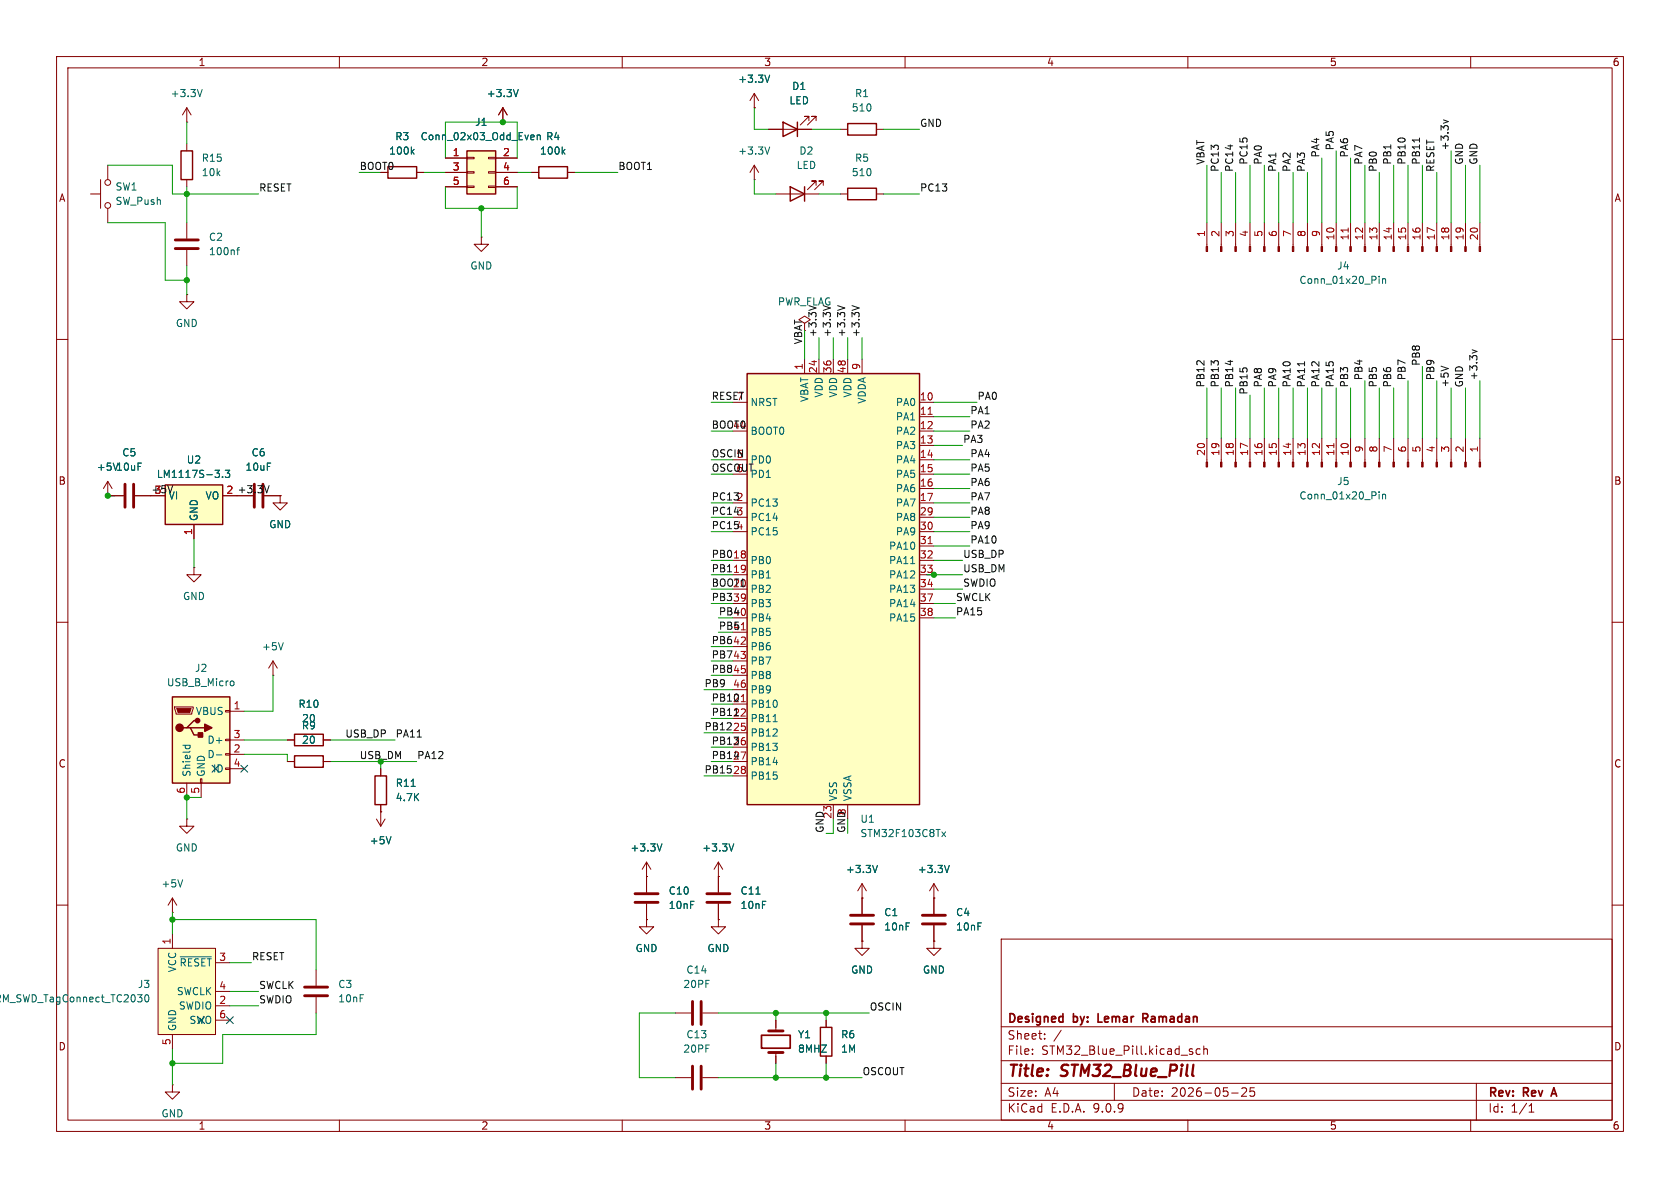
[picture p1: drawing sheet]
<svg xmlns="http://www.w3.org/2000/svg" width="297mm" height="210mm" viewBox="0 0 297 210" stroke-linecap="round" stroke-linejoin="round" font-family="sans-serif">
<g fill="none" stroke="#840000" stroke-width=".18">
<path d="M10 10h277v190h-277zM12 12h273v186h-273zM60 10v2M110 10v2M133.3 19.1h.1M133.3 16.5l-.7 1.3M133.3 16.5l.8 1.3M133.3 16.5v2.6M160 10v2M210 10v2M260 10v2M213.4 39.4v4.2"/>
<path d="M215.9 39.4v4.2M218.4 39.4v4.2M221 39.4v4.2M223.5 39.4v4.2M226.1 39.4v4.2M228.6 39.4v4.2M231.1 39.4v4.2M233.7 39.4v4.2M236.2 39.4v4.2M238.8 39.4v4.2M241.3 39.4v4.2M243.8 39.4v4.2"/>
<path d="M246.4 39.4v4.2M248.9 39.4v4.2M251.5 39.4v4.2M254 39.4v4.2M256.5 39.4v4.2M259.1 39.4v4.2M261.6 39.4v4.2M10 60h2M213.4 77.5v4.2M215.9 77.5v4.2M218.4 77.5v4.2M221 77.5v4.2"/>
<path d="M223.5 77.5v4.2M226.1 77.5v4.2M228.6 77.5v4.2M231.1 77.5v4.2M233.7 77.5v4.2M236.2 77.5v4.2M238.8 77.5v4.2M241.3 77.5v4.2M243.8 77.5v4.2M246.4 77.5v4.2M248.9 77.5v4.2M251.5 77.5v4.2"/>
<path d="M254 77.5v4.2M256.5 77.5v4.2M259.1 77.5v4.2M261.6 77.5v4.2M285 60h2M10 110h2M285 110h2M152.4 158.8v2.7M165.1 158.8h.1M165.1 156.2l-.8 1.3M165.1 156.2l.8 1.3M165.1 156.2v5.3"/>
<path d="M10 160h2M119.4 179.1h2.8M124.2 179.1h2.8M152.4 166.4v1.2h1.3l-1.3 1.3-1.3-1.3h1.3M152.4 166.4h.1M152.4 163.6v2.8M165.1 166.4v1.2h1.3l-1.3 1.3-1.3-1.3h1.3M165.1 166.4h.1M165.1 163.6v2.8M177 166h108v32h-108zM285 160h2M60 198v2"/>
<path d="M110 198v2M119.4 190.5h2.8M124.2 190.5h2.8M146 180.3v1.3M146 186.7v1.3M160 198v2M177 194.5h108M177 191.5h108M177 187.5h108M177 181.5h108M182.5 186.3v.1M182.5 185.5v.1"/>
<path d="M184.7 183.6v.1M184.7 182.8v.1M187.6 182.1l-1.3 2M197 191.5v3M210 198v2M210.5 185.9l.3 .1 .1 .2-.2 .2h-.3M210.5 185.4l.3 .1M212.2 185.5l-.5-.1-.2 .3v.4l.1 .2h.6M212.8 185.5l.2-.1 .4 .1 .1 .9M212.8 184.9v1.5M217.7 193.2h1.2M219.5 192.4l.6-.1 .2 .1 .1 .3-.9 1.1h.9"/>
<path d="M221.7 192.3h-.7v.7l.2-.1h.5l.1 .3-.1 .5-.2 .1-.5-.1M260 198v2M261 191.5v6.5M270.3 196.6h.9M270.3 195.5l.4-.4v1.5"/>
</g>
<path d="M194.1 179.2v1.5h.7M202.4 180l.5 .7M202.8 179.3l-.7-.1v1.5M202.8 179.9l-.7 .1M274.3 193.4h.8M274.7 192.3l-.5 1.5" fill="none" stroke="#840000" stroke-width=".3"/>
<path d="M122.4 177v4.1M124 177v4.1M150.4 161.8h4M150.4 163.3h4M163.1 161.8h4M163.1 163.3h4M122.4 188.5v4M124 188.5v4" fill="none" stroke="#840000" stroke-width=".51"/>
<path d="M136.1 13.3l-.5 1.2M243.8 48.8v.2M243.8 49.3v.8M244.4 49.3v.8M244.4 49.4l.2-.1h.3l.1 .8M243.8 86.9v.2M243.8 87.4v.8M244.4 87.4v.8M244.4 87.5l.2-.1h.3l.1 .8M167.8 153l-.4 1.2" fill="none" stroke="#006464" stroke-width=".18"/>
<g fill="#840000" stroke="#840000" stroke-width=".18">
<path d="M213.2 43.6h.3v.9h-.3z"/>
<path d="M215.8 43.6h.2v.9h-.2z"/>
<path d="M218.3 43.6h.3v.9h-.3z"/>
<path d="M220.9 43.6h.2v.9h-.2z"/>
<path d="M223.4 43.6h.2v.9h-.2z"/>
<path d="M225.9 43.6h.3v.9h-.3z"/>
<path d="M228.5 43.6h.2v.9h-.2z"/>
<path d="M231 43.6h.3v.9h-.3z"/>
<path d="M233.6 43.6h.2v.9h-.2z"/>
<path d="M236.1 43.6h.2v.9h-.2z"/>
<path d="M238.6 43.6h.3v.9h-.3z"/>
<path d="M241.2 43.6h.2v.9h-.2z"/>
<path d="M243.7 43.6h.3v.9h-.3z"/>
<path d="M246.3 43.6h.2v.9h-.2z"/>
<path d="M248.8 43.6h.2v.9h-.2z"/>
<path d="M251.3 43.6h.3v.9h-.3z"/>
<path d="M253.9 43.6h.2v.9h-.2z"/>
<path d="M256.4 43.6h.3v.9h-.3z"/>
<path d="M259 43.6h.2v.9h-.2z"/>
<path d="M261.5 43.6h.2v.9h-.2z"/>
<path d="M261.5 81.7h.2v.9h-.2z"/>
<path d="M259 81.7h.2v.9h-.2z"/>
<path d="M256.4 81.7h.3v.9h-.3z"/>
<path d="M253.9 81.7h.2v.9h-.2z"/>
<path d="M251.3 81.7h.3v.9h-.3z"/>
<path d="M248.8 81.7h.2v.9h-.2z"/>
<path d="M246.3 81.7h.2v.9h-.2z"/>
<path d="M243.7 81.7h.3v.9h-.3z"/>
<path d="M241.2 81.7h.2v.9h-.2z"/>
<path d="M238.6 81.7h.3v.9h-.3z"/>
<path d="M236.1 81.7h.2v.9h-.2z"/>
<path d="M233.6 81.7h.2v.9h-.2z"/>
<path d="M231 81.7h.3v.9h-.3z"/>
<path d="M228.5 81.7h.2v.9h-.2z"/>
<path d="M225.9 81.7h.3v.9h-.3z"/>
<path d="M223.4 81.7h.2v.9h-.2z"/>
<path d="M220.9 81.7h.2v.9h-.2z"/>
<path d="M218.3 81.7h.3v.9h-.3z"/>
<path d="M215.8 81.7h.2v.9h-.2z"/>
<path d="M213.2 81.7h.3v.9h-.3z"/>
</g>
<path d="M238.3 40.3v.7M235.8 78.4v.7" fill="none" stroke="#a90000" stroke-width=".18"/>
<path d="M145 181.6h2.1v5.1h-2.1z" fill="none" stroke="#840000" stroke-width=".25"/>
<path d="M132.1 66h30.5v76.2h-30.5z" fill="#ffffc2"/>
<path d="M132.1 66h30.5v76.2h-30.5z" fill="none" stroke="#840000" stroke-width=".25"/>
<g fill="none" stroke="#840000" stroke-width=".18">
<path d="M142.2 63.5v2.5M144.8 63.5v2.5M147.3 63.5v2.5M149.9 63.5v2.5M152.4 63.5v2.5M162.6 71.1h2.5M162.6 73.7h2.5M162.6 76.2h2.5M162.6 78.7h2.5M129.5 81.3h2.6M129.5 88.9h2.6M129.5 91.4h2.6"/>
<path d="M129.5 94h2.6M129.5 99.1h2.6M162.6 81.3h2.5M162.6 88.9h2.5M162.6 91.4h2.5M162.6 94h2.5M162.6 99.1h2.5M162.6 83.8h2.5M162.6 86.4h2.5M162.6 96.5h2.5M129.5 101.6h2.6M129.5 104.1h2.6"/>
<path d="M129.5 106.7h2.6M129.5 109.2h2.6M129.5 111.8h2.6M129.5 114.3h2.6M129.5 116.8h2.6M129.5 119.4h2.6M162.6 101.6h2.5M162.6 104.1h2.5M162.6 106.7h2.5M162.6 109.2h2.5M129.5 121.9h2.6M129.5 124.5h2.6"/>
<path d="M129.5 127h2.6M129.5 129.5h2.6M129.5 132.1h2.6M129.5 134.6h2.6M129.5 137.2h2.6M147.3 142.2v2.6M149.9 142.2v2.6"/>
</g>
<path d="M164.1 73.2h.7M164.1 96.1h.7M131.1 111.3h.7M131.1 124h.7" fill="none" stroke="#a90000" stroke-width=".18"/>
<path d="M161 99.6h.7M136.7 127.6h.7M166.5 147.1l.7 .8M167.2 147.1l-.7 .8" fill="none" stroke="#006464" stroke-width=".18"/>
<path d="M27.9 167.6h10.2v15.3h-10.2z" fill="#ffffc2"/>
<g fill="none" stroke="#840000" stroke-width=".18">
<path d="M148.6 22.9h1.3M154.9 22.9h1.3M30.5 158.8v2.5M30.5 158.8l-.8 1.2M30.5 158.8l.7 1.2M33 144.8v1.3h1.3l-1.3 1.2-1.3-1.2h1.3M33 144.8h.1M27.9 167.6h10.2v15.3h-10.2zM30.5 161.3h.1M30.5 165.1v2.5M38.1 170.2h2.5M38.1 175.3h2.5"/>
<path d="M38.1 177.8h2.5M55.9 171.5v2.7M55.9 176.3v2.8M30.5 182.9v2.5M38.1 180.3h2.5"/>
</g>
<path d="M32.3 155.5l-.4 1.3M24.3 175.8h.8l-.4 .5 .3 .1 .1 .5-.2 .2h-.4M25.7 176l.2-.2a.68 .68 0 0 1 .4 .7 .68 .68 0 0 1-.4 .6l-.2-.1-.1-.4zM31.9 169.1h5.5" fill="none" stroke="#006464" stroke-width=".18"/>
<path d="M149.9 21.8h5v2.1h-5z" fill="none" stroke="#840000" stroke-width=".25"/>
<path d="M53.8 176h4.1M53.8 174.5h4.1" fill="none" stroke="#840000" stroke-width=".51"/>
<path d="M30.5 123.2h10.1v15.2h-10.1z" fill="#ffffc2"/>
<path d="M30.5 123.2h10.1v15.2h-10.1zM33 128.7h.7l.6 1.2h1.3M33.7 128.7h2.5M34.9 127.4h-.6l-1.3 1.3h-.6" fill="none" stroke="#840000" stroke-width=".25"/>
<path d="M30.9 125h3.3v.2l-.3 1h-2.8zM33 138.4v2.6M35.4 137.7h.3v.7h-.3zM35.6 138.4v2.6M39.9 125.6h.7v.3h-.7zM39.9 130.7h.7v.2h-.7zM39.9 133.2h.7v.3h-.7zM39.9 135.8h.7v.2h-.7zM40.6 125.7h2.6M40.6 130.8h2.6M40.6 133.4h2.6M40.6 135.9h2.6" fill="none" stroke="#840000" stroke-width=".18"/>
<path d="M31.2 125.2h2.6l-.3 .8h-2z" fill="#840000" stroke="#840000" stroke-width=".18"/>
<g fill="#840000" stroke="#840000" stroke-width=".25">
<path d="M35.1 129.5h.7v.8h-.7z"/>
<path d="M36.2 128l1.3 .7-1.3 .6z"/>
<circle cx="31.7" cy="128.7" r=".63"/>
<circle cx="34.9" cy="127.4" r=".38"/>
</g>
<path d="M32.3 131.8h1.3M32.8 131.8v.3M33.5 131.8l.1 .3M38.3 133.4h.9M40.9 120.4h.3l.2 .2-.1 .5-.4 .1" fill="none" stroke="#006464" stroke-width=".18"/>
<path d="M82.5 26.7h5.1v7.6h-5.1z" fill="#ffffc2"/>
<path d="M82.5 26.7h5.1v7.6h-5.1zM95.2 29.5h5.1v2h-5.1zM138.4 21.6l2.6 1.3-2.6 1.2zM141 21.6v2.5M52.1 129.8h5v2h-5zM52.1 133.6h5v2h-5z" fill="none" stroke="#840000" stroke-width=".25"/>
<g fill="none" stroke="#840000" stroke-width=".18">
<path d="M88.9 19.1l-.8 1.2M88.9 19.1l.8 1.2M88.9 19.1v2.5M78.7 27.9h3.8M78.7 30.5h3.8M78.7 33h3.8M82.5 27.8h1.3v.3h-1.3zM82.5 30.4h1.3v.2h-1.3zM82.5 32.9h1.3v.2h-1.3zM86.4 27.8h1.2v.3h-1.2zM86.4 30.4h1.2v.2h-1.2zM86.4 32.9h1.2v.2h-1.2z"/>
<path d="M87.6 27.9h3.8M87.6 30.5h3.8M87.6 33h3.8M88.9 21.6h.1M94 30.5h1.2M100.3 30.5h1.3M135.9 22.9h7.6M143 21.3v-.7h-.8h.8l-1.5 1.5M144.3 21.3v-.7h-.8h.8l-1.6 1.5M85.1 41.9v1.3h1.3l-1.3 1.3-1.3-1.3h1.3M85.1 41.9h.1M142.2 57.2l1.1-.7-1.1-.6-1 .6 1 .7v1.2"/>
<path d="M46.7 87.6h2.8M34.3 100.3v1.3h1.3l-1.3 1.3-1.3-1.3h1.3M34.3 100.3h.1M50.8 130.8h1.3M50.8 134.6h1.3M57.1 130.8h1.3M57.1 134.6h1.3M114.3 154.9v2.8M114.3 159.8v2.8M127 154.9h.1M127 152.4v5.3M127 159.8v2.8"/>
<path d="M127 152.4l-.8 1.3M127 152.4l.8 1.3M127 162.6v1.2h1.3l-1.3 1.3-1.3-1.3h1.3M127 162.6h.1M30.5 191.8v1.2h1.2l-1.2 1.3-1.3-1.3h1.3M30.5 191.8h.1"/>
</g>
<path d="M91.6 15.8l-.4 1.3M94 23.9h.4v.3l-.6 .1M94.4 24.6l-.4 .1M95 24l.2-.1h.3v.8M95 23.9v.8M99.5 26.8l.4 .4M99.9 26.4l-.5 .5M129.7 149.2l-.4 1.2M133.6 158.1h.8" fill="none" stroke="#006464" stroke-width=".18"/>
<path d="M45 85.6v4.1M46.5 85.6v4.1M112.3 158h4M112.3 159.5h4M125 158h4M125 159.5h4" fill="none" stroke="#840000" stroke-width=".51"/>
<path d="M29.2 85.7h10.2v7h-10.2z" fill="#ffffc2"/>
<path d="M32 26.7h2v5.1h-2zM68.6 29.5h5.1v2h-5.1zM139.7 33l2.5 1.3-2.5 1.3zM142.2 33v2.6M149.9 33.3h5v2h-5zM29.2 85.7h10.2v7h-10.2zM66.3 137.2h2v5h-2z" fill="none" stroke="#840000" stroke-width=".25"/>
<g fill="none" stroke="#840000" stroke-width=".18">
<path d="M33 19.1v2.5M33 19.1l-.7 1.2M33 19.1l.8 1.2M133.3 19.1h.1M16 34.3h1.8M17.8 31.8v5M19 29.2v2.6M19 36.8v2.6M33 21.6h.1M33 25.4v1.3M33 31.8v1.2M33 39.4v2.8"/>
<path d="M73.7 30.5h1.2M78.7 30.5h3.8M78.7 27.9h3.8M78.7 33h3.8M87.6 30.5h3.8M87.6 27.9h3.8M87.6 33h3.8M88.9 21.6h.1M94 30.5h1.2M100.3 30.5h1.3M133.3 31.8h.1M133.3 29.2l-.7 1.3"/>
<path d="M133.3 29.2l.8 1.3M133.3 29.2v2.6M135.9 22.9h2.5M137.2 34.3h7.6M141 22.9h2.5M144.3 32.8v-.8h-.8h.8l-1.6 1.5M145.5 32.8v-.8h-.7h.7l-1.5 1.5M148.6 34.3h1.3M154.9 34.3h1.3M33 52.1v1.2h1.3l-1.3 1.3-1.3-1.3h1.3M33 52.1h.1M33 44.2v2.8"/>
<path d="M19 87.6h.1M19 87.6h2.8M19 85.1l-.7 1.3M19 85.1l.8 1.3M19 85.1v2.5M23.9 87.6h2.8M34.3 92.7v2.6M46.7 87.6h2.8M49.5 87.6v1.3h1.3l-1.3 1.3-1.2-1.3h1.2M49.5 87.6h.1M48.3 119.4h.1M48.3 116.8l-.8 1.3"/>
<path d="M48.3 116.8l.7 1.3M48.3 116.8v2.6M50.8 134.6h1.3M50.8 130.8h1.3M57.1 134.6h1.3M57.1 130.8h1.3M67.3 135.9v1.3M66.5 144.8l.8 1.3M67.3 143.5h.1M67.3 142.2v3.9M68.1 144.8l-.8 1.3M114.3 154.9h.1"/>
<path d="M114.3 152.4l-.8 1.3M114.3 152.4l.8 1.3M114.3 152.4v5.3M114.3 159.8v2.8M127 154.9h.1M127 154.9v2.8M127 159.8v2.8M152.4 158.8h.1M152.4 156.2l-.8 1.3M152.4 156.2l.8 1.3M152.4 156.2v5.3M165.1 158.8h.1"/>
<path d="M165.1 158.8v2.7M114.3 162.6v1.2h1.3l-1.3 1.3-1.3-1.3h1.3M114.3 162.6h.1M127 162.6h.1M152.4 166.4h.1M152.4 163.6v2.8M165.1 166.4h.1M165.1 163.6v2.8M137.2 180.3v1.9M137.2 186.1v1.9M146 180.3v1.3M146 186.7v1.3"/>
<circle cx="19" cy="32.3" r=".51"/>
<circle cx="19" cy="36.3" r=".51"/>
</g>
<g fill="none" stroke="#006464" stroke-width=".18">
<path d="M35.7 15.8l-.4 1.3M91.6 15.8l-.4 1.3M136.1 13.3l-.5 1.2M72.8 26.8l.4 .4M73.2 26.4l-.5 .5M94 23.9h.4v.3l-.6 .1M94.4 24.6l-.4 .1M95 24l.2-.1h.3v.8M95 23.9v.8M99.5 26.8l.4 .4M99.9 26.4l-.5 .5M136.1 26l-.5 1.2"/>
<path d="M41.8 44.2h.5M42.3 43.8l-.3 .1v1.1M39.3 84.3v.1M39.8 83.1h.8l-.4 .5 .3 .1v.6l-.1 .1-.6-.1M50.1 113.6l-.4 1.3M72.7 139h.7M69.1 147.9l-.4 1.3M117 149.2l-.4 1.2M129.7 149.2l-.4 1.2M133.6 158.1h.8M155.1 153l-.4 1.2M167.8 153l-.4 1.2"/>
</g>
<path d="M31 42.4h4.1M31 43.9h4.1M22.1 85.6v4.1M23.6 85.6v4.1M135.9 186.1h2.5M135.9 182.2h2.5" fill="none" stroke="#840000" stroke-width=".51"/>
<path d="M134.6 183h5.1v2.3h-5.1z" fill="none" stroke="#840000" stroke-width=".3"/>
<path d="M250.9 24.4v.7M255.2 21.2l.8 .3-.8 .3M148.1 54l1.2 .4M150.6 54l1.3 .4M230.6 63.9v.8M254.8 64.7l1.2 .5M260.3 61.8l.8 .3-.8 .3M30.5 85.8l-.4 1.3M47.6 85.8l-.4 1.3M73.8 130.3h.7" fill="none" stroke="#0f0f0f" stroke-width=".18"/>
<g fill="none" stroke="#009600" stroke-width=".18">
<path d="M133.3 19.1v3.8h2.6M19 39.4h10.2v10.1h3.8M19 29.2h11.5v5.1h15.2M33 21.6v3.8M33 33v6.4M63.5 30.5h3.8M74.9 30.5h3.8M78.7 27.9v-6.3h12.7v6.3M78.7 33v3.8h12.7v-3.8M85.1 36.8v5.1M91.4 30.5h2.6M101.6 30.5h7.6"/>
<path d="M133.3 31.8v2.5h3.9M143.5 22.9h5.1M144.8 34.3h3.8M156.2 22.9h6.4M156.2 34.3h6.4M213.4 29.2v10.2M215.9 30.5v8.9M218.4 30.5v8.9M221 29.2v10.2M223.5 29.2v10.2M226.1 30.5v8.9M228.6 30.5v8.9"/>
<path d="M231.1 30.5v8.9M233.7 27.9v11.5M236.2 26.7v12.7M238.8 27.9v11.5M241.3 29.2v10.2M243.8 30.5v8.9M246.4 29.2v10.2M248.9 29.2v10.2M251.5 29.2v10.2M254 30.5v8.9M256.5 26.7v12.7M259.1 29.2v10.2"/>
<path d="M261.6 29.2v10.2M33 47v5.1M142.2 58.4v5.1M144.8 59.7v3.8M147.3 59.7v3.8M149.9 59.7v3.8M152.4 59.7v3.8M125.7 76.2h3.8M125.7 71.1h3.8M165.1 76.2h6.3M165.1 71.1h7.6M165.1 73.7h6.3"/>
<path d="M165.1 78.7h5.1M213.4 68.6v8.9M215.9 68.6v8.9M218.4 68.6v8.9M221 69.9v7.6M223.5 68.6v8.9M226.1 68.6v8.9M228.6 68.6v8.9M231.1 68.6v8.9M233.7 68.6v8.9M236.2 68.6v8.9M238.8 68.6v8.9"/>
<path d="M241.3 67.3v10.2M243.8 68.6v8.9M246.4 68.6v8.9M248.9 67.3v10.2M251.5 64.8v12.7M254 67.3v10.2M256.5 68.6v8.9M259.1 68.6v8.9M261.6 67.3v10.2M19 87.6h1.3M34.3 95.3v5M125.7 99.1h3.8"/>
<path d="M125.7 91.4h3.8M125.7 94h3.8M125.7 81.3h3.8M125.7 88.9h3.8M125.7 83.8h3.8M165.1 99.1h5.1M165.1 96.5h6.3M165.1 91.4h6.3M165.1 94h6.3M165.1 81.3h6.3M165.1 88.9h6.3M165.1 83.8h6.3"/>
<path d="M165.1 86.4h6.3M48.3 119.4v6.3h-5.1M125.7 106.7h3.8M125.7 101.6h3.8M125.7 104.1h3.8M125.7 119.4h3.8M125.7 116.8h3.8M125.7 114.3h3.8M163.8 101.6h6.4M165.1 106.7h3.8M165.1 104.1h5.1M165.1 109.2h3.8"/>
<path d="M43.2 130.8h7.6M43.2 133.4h7.6v1.2M58.4 130.8h11.4M58.4 134.6h15.3M67.3 134.6v1.3M124.5 129.5h5M124.5 137.2h5M124.5 121.9h5M125.7 124.5h3.8M125.7 134.6h3.8M125.7 132.1h3.8M125.7 127h3.8"/>
<path d="M35.6 141h-2.6v3.8M147.3 144.8v2.5h-1.3M30.5 161.3v3.8M30.5 162.6h25.4v8.9M40.6 175.3h5.1M40.6 177.8h5.1M40.6 170.2h3.8M55.9 179.1v3.8h-16.5v5.1h-8.9M119.4 179.1h-6.4v11.4h6.4M127 179.1h26.7M137.2 179.1v1.2M146 179.1v1.2"/>
<path d="M30.5 185.4v6.4M127 190.5h25.4M137.2 188v2.5M146 188v2.5"/>
</g>
<path d="M42.6 135.3l1.2 1.2M43.8 135.3l-1.2 1.2M40 179.7l1.2 1.2M41.2 179.7l-1.2 1.2" fill="none" stroke="#000084" stroke-width=".18"/>
<g fill="#009600" stroke="#009600" stroke-width=".18">
<circle cx="165.1" cy="101.6" r=".46"/>
<circle cx="137.2" cy="190.5" r=".46"/>
<circle cx="146" cy="190.5" r=".46"/>
<circle cx="85.1" cy="36.8" r=".46"/>
<circle cx="88.9" cy="21.6" r=".46"/>
<circle cx="33" cy="49.5" r=".46"/>
<circle cx="33" cy="34.3" r=".46"/>
<circle cx="19" cy="87.6" r=".46"/>
<circle cx="30.5" cy="188" r=".46"/>
<circle cx="30.5" cy="162.6" r=".46"/>
<circle cx="33" cy="141" r=".46"/>
<circle cx="146" cy="179.1" r=".46"/>
<circle cx="137.2" cy="179.1" r=".46"/>
</g>
<g font-size="2.8" fill="#840000">
<text x="178" y="190.9">Title:</text>
<text x="187.7" y="190.9">STM32_Blue_Pill</text>
</g>
<g font-size="2.1" fill="#840000">
<text x="178" y="184">Sheet:</text>
<text x="178" y="181.2">Designed</text>
<text x="189.8" y="181.2">by:</text>
<text x="194.8" y="181.2">Lemar</text>
<text x="203.3" y="181.2">Ramadan</text>
<text x="178" y="186.7">File:</text>
<text x="184.1" y="186.7">STM32_Blue_Pill.kicad_sch</text>
<text x="178" y="196.9">KiCad</text>
<text x="178" y="194.1">Size:</text>
<text x="184.7" y="194.1">A4</text>
<text x="185.7" y="196.9">E.D.A.</text>
<text x="193.3" y="196.9">9.0.9</text>
<text x="200" y="194.1">Date:</text>
<text x="207" y="194.1">2026-05-25</text>
<text x="263" y="194.3">Rev:</text>
<text x="263" y="196.9">Id:</text>
<text x="267.1" y="196.9">1/1</text>
<text x="269.4" y="194.3">Rev</text>
<text x="275.1" y="194.3">A</text>
</g>
<g font-size="1.8" fill="#840000">
<text x="35" y="11.9">1</text>
<text x="85" y="11.9">2</text>
<text x="135" y="11.9">3</text>
<text x="185" y="11.9">4</text>
<text x="235" y="11.9">5</text>
<text x="285" y="11.9">6</text>
<text x="10.3" y="35.9">A</text>
<text x="63.5" y="30.1">BOOT0</text>
<text x="285.3" y="35.9">A</text>
<text x="10.3" y="85.9">B</text>
<text x="26.7" y="87.3">+5V</text>
<text x="39.9" y="87.4">2 +3.3V</text>
<text x="285.3" y="85.9">B</text>
<text x="10.3" y="135.9">C</text>
<text x="285.3" y="135.9">C</text>
<text x="10.3" y="185.9">D</text>
<text x="285.3" y="185.9">D</text>
<text x="35" y="199.9">1</text>
<text x="85" y="199.9">2</text>
<text x="135" y="199.9">3</text>
<text x="185" y="199.9">4</text>
<text x="235" y="199.9">5</text>
<text x="285" y="199.9">6</text>
</g>
<g font-size="1.8" fill="#006464">
<text x="30.1" y="17.4">+3.3V</text>
<text x="86" y="17.4">+3.3V</text>
<text x="130.4" y="14.8">+3.3V</text>
<text x="139.9" y="16.1">D1</text>
<text x="151.1" y="17.4">R1</text>
<text x="83.9" y="22.5">J1</text>
<text x="139.5" y="18.6">LED</text>
<text x="150.5" y="19.9">510</text>
<text x="35.6" y="28.8">R15</text>
<text x="68.7" y="27.5">100k</text>
<text x="69.8" y="25">R3</text>
<text x="74.3" y="25">Conn_02x03_Odd_Even</text>
<text x="95.4" y="27.5">100k</text>
<text x="96.4" y="25">R4</text>
<text x="130.4" y="27.5">+3.3V</text>
<text x="141.2" y="27.5">D2</text>
<text x="151.1" y="28.8">R5</text>
<text x="20.3" y="33.9">SW1</text>
<text x="35.6" y="31.3">10k</text>
<text x="140.7" y="30.1">LED</text>
<text x="150.5" y="31.3">510</text>
<text x="20.3" y="36.4">SW_Push</text>
<text x="36.8" y="42.8">C2</text>
<text x="36.8" y="45.3">100nf</text>
<text x="83.1" y="47.9">GND</text>
<text x="236.3" y="47.9">J4</text>
<text x="229.6" y="50.4">Conn_01x20_Pin</text>
<text x="31" y="58">GND</text>
<text x="132.6" y="72">NRST</text>
<text x="143.1" y="71.2" transform="rotate(-90 143.1 71.2)">VBAT</text>
<text x="145.6" y="70.4" transform="rotate(-90 145.6 70.4)">VDD</text>
<text x="148.2" y="70.4" transform="rotate(-90 148.2 70.4)">VDD</text>
<text x="150.7" y="70.4" transform="rotate(-90 150.7 70.4)">VDD</text>
<text x="153.3" y="71.5" transform="rotate(-90 153.3 71.5)">VDDA</text>
<text x="158.3" y="72">PA0</text>
<text x="132.6" y="77.1">BOOT0</text>
<text x="158.3" y="74.5">PA1</text>
<text x="158.3" y="77.1">PA2</text>
<text x="17" y="83.4">+5V10uF</text>
<text x="21.5" y="80.9">C5</text>
<text x="32.9" y="82.1">U2</text>
<text x="43.3" y="83.4">10uF</text>
<text x="44.4" y="80.9">C6</text>
<text x="158.3" y="79.6">PA3</text>
<text x="158.3" y="82.1">PA4</text>
<text x="27.6" y="84.7">LM1117S-3.3</text>
<text x="29.7" y="88.5">VI</text>
<text x="36.2" y="88.5">VO</text>
<text x="132.6" y="84.7">PD1</text>
<text x="132.6" y="89.8">PC13</text>
<text x="158.3" y="84.7">PA5</text>
<text x="158.3" y="87.2">PA6</text>
<text x="158.3" y="89.8">PA7</text>
<text x="229.6" y="88.5">Conn_01x20_Pin</text>
<text x="236.3" y="86">J5</text>
<text x="35.2" y="92.2" transform="rotate(-90 35.2 92.2)">GND</text>
<text x="47.5" y="93.6">GND</text>
<text x="132.6" y="92.3">PC14</text>
<text x="132.6" y="94.8">PC15</text>
<text x="158.3" y="92.3">PA8</text>
<text x="158.3" y="94.8">PA9</text>
<text x="132.6" y="99.9">PB0</text>
<text x="157.1" y="97.4">PA10</text>
<text x="157.1" y="99.9">PA11</text>
<text x="32.3" y="106.3">GND</text>
<text x="132.6" y="102.5">PB1</text>
<text x="132.6" y="105">PB2</text>
<text x="132.6" y="107.5">PB3</text>
<text x="157.1" y="102.5">PA12</text>
<text x="157.1" y="105">PA13</text>
<text x="157.1" y="107.5">PA14</text>
<text x="132.6" y="110.1">PB4</text>
<text x="132.6" y="112.6">PB5</text>
<text x="157.1" y="110.1">PA15</text>
<text x="34.4" y="119">J2</text>
<text x="46.2" y="115.2">+5V</text>
<text x="132.6" y="115.2">PB6</text>
<text x="132.6" y="117.7">PB7</text>
<text x="29.4" y="121.5">USB_B_Micro</text>
<text x="52.7" y="125.3">R10</text>
<text x="132.6" y="120.2">PB8</text>
<text x="132.6" y="122.8">PB9</text>
<text x="132.6" y="125.3">PB10</text>
<text x="34.5" y="126.6">VBUS</text>
<text x="36.6" y="131.7">D+</text>
<text x="53.3" y="129.1">R9</text>
<text x="53.3" y="127.9">20</text>
<text x="53.3" y="131.7">20</text>
<text x="132.6" y="127.9">PB11</text>
<text x="132.6" y="130.4">PB12</text>
<text x="33.9" y="137.4" transform="rotate(-90 33.9 137.4)">Shield</text>
<text x="36.4" y="137.4" transform="rotate(-90 36.4 137.4)">GND</text>
<text x="36.6" y="134.2">D-</text>
<text x="132.6" y="132.9">PB13</text>
<text x="132.6" y="135.5">PB14</text>
<text x="69.9" y="139.3">R11</text>
<text x="69.9" y="141.8">4.7K</text>
<text x="132.6" y="138">PB15</text>
<text x="148.2" y="141.7" transform="rotate(-90 148.2 141.7)">VSS</text>
<text x="150.7" y="141.7" transform="rotate(-90 150.7 141.7)">VSSA</text>
<text x="65.3" y="149.5">+5V</text>
<text x="152" y="145.6">U1</text>
<text x="152" y="148.2">STM32F103C8Tx</text>
<text x="31" y="150.7">GND</text>
<text x="111.4" y="150.7">+3.3V</text>
<text x="124.1" y="150.7">+3.3V</text>
<text x="149.5" y="154.5">+3.3V</text>
<text x="162.2" y="154.5">+3.3V</text>
<text x="28.4" y="157.1">+5V</text>
<text x="118.1" y="158.3">C10</text>
<text x="118.1" y="160.9">10nF</text>
<text x="130.8" y="158.3">C11</text>
<text x="130.8" y="160.9">10nF</text>
<text x="156.2" y="162.2">C1</text>
<text x="156.2" y="164.7">10nF</text>
<text x="168.9" y="162.2">C4</text>
<text x="168.9" y="164.7">10nF</text>
<text x="31.3" y="172" transform="rotate(-90 31.3 172)">VCC</text>
<text x="31.6" y="171">~{RESET}</text>
<text x="112.3" y="168.5">GND</text>
<text x="121.2" y="172.3">C14</text>
<text x="125" y="168.5">GND</text>
<text x="150.4" y="172.3">GND</text>
<text x="163.1" y="172.3">GND</text>
<text x="-.2" y="177.4">M_SWD_TagConnect_TC2030</text>
<text x="24.3" y="174.9">J3</text>
<text x="31.2" y="176.1">SWCLK</text>
<text x="31.5" y="178.7">SWDIO</text>
<text x="59.7" y="174.9">C3</text>
<text x="59.7" y="177.4">10nF</text>
<text x="120.7" y="174.9">20PF</text>
<text x="31.3" y="182.4" transform="rotate(-90 31.3 182.4)">GND</text>
<text x="121.2" y="183.7">C13</text>
<text x="141" y="183.7">Y1</text>
<text x="148.6" y="183.7">R6</text>
<text x="120.7" y="186.3">20PF</text>
<text x="141" y="186.3">8MHZ</text>
<text x="148.6" y="186.3">1M</text>
<text x="28.4" y="197.7">GND</text>
</g>
<g font-size="1.8" fill="#0f0f0f">
<text x="162.6" y="22.5">GND</text>
<text x="213" y="29.2" transform="rotate(-90 213 29.2)">VBAT</text>
<text x="220.6" y="29.2" transform="rotate(-90 220.6 29.2)">PC15</text>
<text x="223.2" y="29.2" transform="rotate(-90 223.2 29.2)">PA0</text>
<text x="233.3" y="27.9" transform="rotate(-90 233.3 27.9)">PA4</text>
<text x="235.9" y="26.7" transform="rotate(-90 235.9 26.7)">PA5</text>
<text x="238.4" y="27.9" transform="rotate(-90 238.4 27.9)">PA6</text>
<text x="241" y="29.2" transform="rotate(-90 241 29.2)">PA7</text>
<text x="246" y="29.2" transform="rotate(-90 246 29.2)">PB1</text>
<text x="248.6" y="29.2" transform="rotate(-90 248.6 29.2)">PB10</text>
<text x="251.1" y="29.2" transform="rotate(-90 251.1 29.2)">PB11</text>
<text x="256.2" y="26.7" transform="rotate(-90 256.2 26.7)">+3.3v</text>
<text x="258.7" y="29.2" transform="rotate(-90 258.7 29.2)">GND</text>
<text x="261.3" y="29.2" transform="rotate(-90 261.3 29.2)">GND</text>
<text x="45.7" y="33.9">RESET</text>
<text x="109.2" y="30.1">BOOT1</text>
<text x="162.6" y="33.9">PC13</text>
<text x="215.6" y="30.5" transform="rotate(-90 215.6 30.5)">PC13</text>
<text x="218.1" y="30.5" transform="rotate(-90 218.1 30.5)">PC14</text>
<text x="225.7" y="30.5" transform="rotate(-90 225.7 30.5)">PA1</text>
<text x="228.3" y="30.5" transform="rotate(-90 228.3 30.5)">PA2</text>
<text x="230.8" y="30.5" transform="rotate(-90 230.8 30.5)">PA3</text>
<text x="243.5" y="30.5" transform="rotate(-90 243.5 30.5)">PB0</text>
<text x="253.7" y="30.5" transform="rotate(-90 253.7 30.5)">RESET</text>
<text x="137.4" y="54.2">PWR_FLAG</text>
<text x="144.4" y="59.7" transform="rotate(-90 144.4 59.7)">+3.3V</text>
<text x="147" y="59.7" transform="rotate(-90 147 59.7)">+3.3V</text>
<text x="149.5" y="59.7" transform="rotate(-90 149.5 59.7)">+3.3V</text>
<text x="152.1" y="59.7" transform="rotate(-90 152.1 59.7)">+3.3V</text>
<text x="141.9" y="61" transform="rotate(-90 141.9 61)">VBAT</text>
<text x="251.1" y="64.8" transform="rotate(-90 251.1 64.8)">PB8</text>
<text x="125.7" y="70.8">RESET</text>
<text x="130.1" y="70.9">7</text>
<text x="172.7" y="70.8">PA0</text>
<text x="213" y="68.6" transform="rotate(-90 213 68.6)">PB12</text>
<text x="215.6" y="68.6" transform="rotate(-90 215.6 68.6)">PB13</text>
<text x="218.1" y="68.6" transform="rotate(-90 218.1 68.6)">PB14</text>
<text x="220.6" y="69.9" transform="rotate(-90 220.6 69.9)">PB15</text>
<text x="223.2" y="68.6" transform="rotate(-90 223.2 68.6)">PA8</text>
<text x="225.7" y="68.6" transform="rotate(-90 225.7 68.6)">PA9</text>
<text x="228.3" y="68.6" transform="rotate(-90 228.3 68.6)">PA10</text>
<text x="230.8" y="68.6" transform="rotate(-90 230.8 68.6)">PA11</text>
<text x="233.3" y="68.6" transform="rotate(-90 233.3 68.6)">PA12</text>
<text x="235.9" y="68.6" transform="rotate(-90 235.9 68.6)">PA15</text>
<text x="238.4" y="68.6" transform="rotate(-90 238.4 68.6)">PB3</text>
<text x="241" y="67.3" transform="rotate(-90 241 67.3)">PB4</text>
<text x="243.5" y="68.6" transform="rotate(-90 243.5 68.6)">PB5</text>
<text x="246" y="68.6" transform="rotate(-90 246 68.6)">PB6</text>
<text x="248.6" y="67.3" transform="rotate(-90 248.6 67.3)">PB7</text>
<text x="253.7" y="67.3" transform="rotate(-90 253.7 67.3)">PB9</text>
<text x="256.2" y="68.6" transform="rotate(-90 256.2 68.6)">+5V</text>
<text x="258.7" y="68.6" transform="rotate(-90 258.7 68.6)">GND</text>
<text x="261.3" y="67.3" transform="rotate(-90 261.3 67.3)">+3.3v</text>
<text x="125.7" y="75.9">BOOT0</text>
<text x="129.5" y="75.9">44</text>
<text x="171.4" y="73.3">PA1</text>
<text x="171.4" y="75.9">PA2</text>
<text x="125.7" y="83.5">OSCOUT</text>
<text x="125.7" y="80.9">OSCIN</text>
<text x="130.1" y="81">5</text>
<text x="130.1" y="83.6">6</text>
<text x="132.6" y="82.1">PD0</text>
<text x="170.2" y="78.4">PA3</text>
<text x="171.4" y="80.9">PA4</text>
<text x="171.4" y="83.5">PA5</text>
<text x="125.7" y="88.6">PC132</text>
<text x="171.4" y="88.6">PA7</text>
<text x="171.4" y="86">PA6</text>
<text x="125.7" y="93.6">PC154</text>
<text x="125.7" y="91.1">PC143</text>
<text x="171.4" y="91.1">PA8</text>
<text x="171.4" y="93.6">PA9</text>
<text x="125.7" y="98.7">PB0</text>
<text x="125.7" y="101.3">PB1</text>
<text x="129.5" y="98.8">18</text>
<text x="170.2" y="101.3">USB_DM</text>
<text x="170.2" y="98.7">USB_DP</text>
<text x="171.4" y="96.2">PA10</text>
<text x="125.7" y="103.8">BOOT1</text>
<text x="125.7" y="106.3">PB3</text>
<text x="129.5" y="103.9">20</text>
<text x="129.5" y="106.4">39</text>
<text x="168.9" y="106.3">SWCLK</text>
<text x="170.2" y="103.8">SWDIO</text>
<text x="125.7" y="114">PB6</text>
<text x="129.5" y="109">40</text>
<text x="129.5" y="111.5">41</text>
<text x="168.9" y="108.9">PA15</text>
<text x="125.7" y="119">PB8</text>
<text x="125.7" y="116.5">PB7</text>
<text x="129.5" y="114">42</text>
<text x="129.5" y="119.1">45</text>
<text x="124.5" y="121.6">PB9</text>
<text x="125.7" y="124.1">PB1021</text>
<text x="61" y="130.5">USB_DP</text>
<text x="69.8" y="130.5">PA11</text>
<text x="124.5" y="129.2">PB12</text>
<text x="125.7" y="131.7">PB1326</text>
<text x="125.7" y="126.7">PB1122</text>
<text x="129.5" y="129.3">25</text>
<text x="73.7" y="134.3">PA12</text>
<text x="124.5" y="136.8">PB15</text>
<text x="125.7" y="134.3">PB1427</text>
<text x="129.5" y="136.9">28</text>
<text x="145.7" y="147.3" transform="rotate(-90 145.7 147.3)">GND</text>
<text x="147.1" y="144.8" transform="rotate(-90 147.1 144.8)">23</text>
<text x="149.6" y="144.2" transform="rotate(-90 149.6 144.2)">8</text>
<text x="44.4" y="169.8">RESET</text>
<text x="45.7" y="177.5">SWDIO</text>
<text x="45.7" y="174.9">SWCLK</text>
<text x="153.7" y="178.7">OSCIN</text>
<text x="152.4" y="190.2">OSCOUT</text>
</g>
<g font-size="1.8" fill="#a90000">
<text x="79.9" y="27.7">1</text>
<text x="88.8" y="27.7">2</text>
<text x="79.9" y="30.2">3</text>
<text x="79.9" y="32.8">5</text>
<text x="88.8" y="30.2">4</text>
<text x="88.8" y="32.8">6</text>
<text x="213.1" y="42" transform="rotate(-90 213.1 42)">1</text>
<text x="215.6" y="42" transform="rotate(-90 215.6 42)">2</text>
<text x="218.2" y="42" transform="rotate(-90 218.2 42)">3</text>
<text x="220.7" y="42" transform="rotate(-90 220.7 42)">4</text>
<text x="223.3" y="42" transform="rotate(-90 223.3 42)">5</text>
<text x="225.8" y="42" transform="rotate(-90 225.8 42)">6</text>
<text x="228.3" y="42" transform="rotate(-90 228.3 42)">7</text>
<text x="230.9" y="42" transform="rotate(-90 230.9 42)">8</text>
<text x="233.4" y="42" transform="rotate(-90 233.4 42)">9</text>
<text x="236" y="42.6" transform="rotate(-90 236 42.6)">10</text>
<text x="238.5" y="42.6" transform="rotate(-90 238.5 42.6)">11</text>
<text x="241" y="42.6" transform="rotate(-90 241 42.6)">12</text>
<text x="243.6" y="42.6" transform="rotate(-90 243.6 42.6)">13</text>
<text x="246.1" y="42.6" transform="rotate(-90 246.1 42.6)">14</text>
<text x="248.7" y="42.6" transform="rotate(-90 248.7 42.6)">15</text>
<text x="251.2" y="42.6" transform="rotate(-90 251.2 42.6)">16</text>
<text x="253.7" y="42.6" transform="rotate(-90 253.7 42.6)">17</text>
<text x="256.3" y="42.6" transform="rotate(-90 256.3 42.6)">18</text>
<text x="258.8" y="42.6" transform="rotate(-90 258.8 42.6)">19</text>
<text x="261.4" y="42.6" transform="rotate(-90 261.4 42.6)">20</text>
<text x="142" y="65.5" transform="rotate(-90 142 65.5)">1</text>
<text x="152.1" y="65.5" transform="rotate(-90 152.1 65.5)">9</text>
<text x="144.5" y="66.1" transform="rotate(-90 144.5 66.1)">24</text>
<text x="147.1" y="66.1" transform="rotate(-90 147.1 66.1)">36</text>
<text x="149.6" y="66.1" transform="rotate(-90 149.6 66.1)">48</text>
<text x="162.5" y="70.9">10</text>
<text x="162.5" y="73.4">11</text>
<text x="162.5" y="75.9">12</text>
<text x="162.5" y="78.5">13</text>
<text x="162.5" y="81">14</text>
<text x="162.5" y="83.6">15</text>
<text x="213.1" y="80.7" transform="rotate(-90 213.1 80.7)">20</text>
<text x="215.6" y="80.7" transform="rotate(-90 215.6 80.7)">19</text>
<text x="218.2" y="80.7" transform="rotate(-90 218.2 80.7)">18</text>
<text x="220.7" y="80.7" transform="rotate(-90 220.7 80.7)">17</text>
<text x="223.3" y="80.7" transform="rotate(-90 223.3 80.7)">16</text>
<text x="225.8" y="80.7" transform="rotate(-90 225.8 80.7)">15</text>
<text x="228.3" y="80.7" transform="rotate(-90 228.3 80.7)">14</text>
<text x="230.9" y="80.7" transform="rotate(-90 230.9 80.7)">13</text>
<text x="233.4" y="80.7" transform="rotate(-90 233.4 80.7)">12</text>
<text x="236" y="80.7" transform="rotate(-90 236 80.7)">11</text>
<text x="238.5" y="80.7" transform="rotate(-90 238.5 80.7)">10</text>
<text x="241" y="80.1" transform="rotate(-90 241 80.1)">9</text>
<text x="243.6" y="80.1" transform="rotate(-90 243.6 80.1)">8</text>
<text x="246.1" y="80.1" transform="rotate(-90 246.1 80.1)">7</text>
<text x="248.7" y="80.1" transform="rotate(-90 248.7 80.1)">6</text>
<text x="251.2" y="80.1" transform="rotate(-90 251.2 80.1)">5</text>
<text x="253.7" y="80.1" transform="rotate(-90 253.7 80.1)">4</text>
<text x="256.3" y="80.1" transform="rotate(-90 256.3 80.1)">3</text>
<text x="258.8" y="80.1" transform="rotate(-90 258.8 80.1)">2</text>
<text x="261.4" y="80.1" transform="rotate(-90 261.4 80.1)">1</text>
<text x="27.2" y="87.4">3</text>
<text x="39.9" y="87.4">2</text>
<text x="162.5" y="86.1">16</text>
<text x="162.5" y="88.6">17</text>
<text x="34" y="94.7" transform="rotate(-90 34 94.7)">1</text>
<text x="162.5" y="91.2">29</text>
<text x="162.5" y="93.7">30</text>
<text x="129.5" y="101.3">19</text>
<text x="162.5" y="96.3">31</text>
<text x="162.5" y="98.8">32</text>
<text x="162.5" y="101.3">33</text>
<text x="162.5" y="103.9">34</text>
<text x="162.5" y="106.4">37</text>
<text x="162.5" y="109">38</text>
<text x="129.5" y="116.6">43</text>
<text x="41.2" y="125.5">1</text>
<text x="129.5" y="121.7">46</text>
<text x="41.2" y="130.6">3</text>
<text x="41.2" y="133.1">2</text>
<text x="41.2" y="135.6">4</text>
<text x="32.8" y="140.4" transform="rotate(-90 32.8 140.4)">6</text>
<text x="35.3" y="140.4" transform="rotate(-90 35.3 140.4)">5</text>
<text x="30.2" y="167.1" transform="rotate(-90 30.2 167.1)">1</text>
<text x="38.7" y="169.9">3</text>
<text x="38.7" y="175">4</text>
<text x="38.7" y="177.5">2</text>
<text x="30.2" y="184.9" transform="rotate(-90 30.2 184.9)">5</text>
<text x="38.7" y="180.1">6</text>
</g>
<g font-size="1.8" fill="#009600">
<text x="127" y="108.9">PB4</text>
<text x="127" y="111.4">PB5</text>
<text x="63.5" y="134.3">USB_DM</text>
<text x="149.5" y="147.3" transform="rotate(-90 149.5 147.3)">GND</text>
</g>
<g font-size="1.8" fill="#000084">
<text x="37.5" y="136.8">ID</text>
<text x="33.4" y="181.2">SWO</text>
</g>
</svg>
